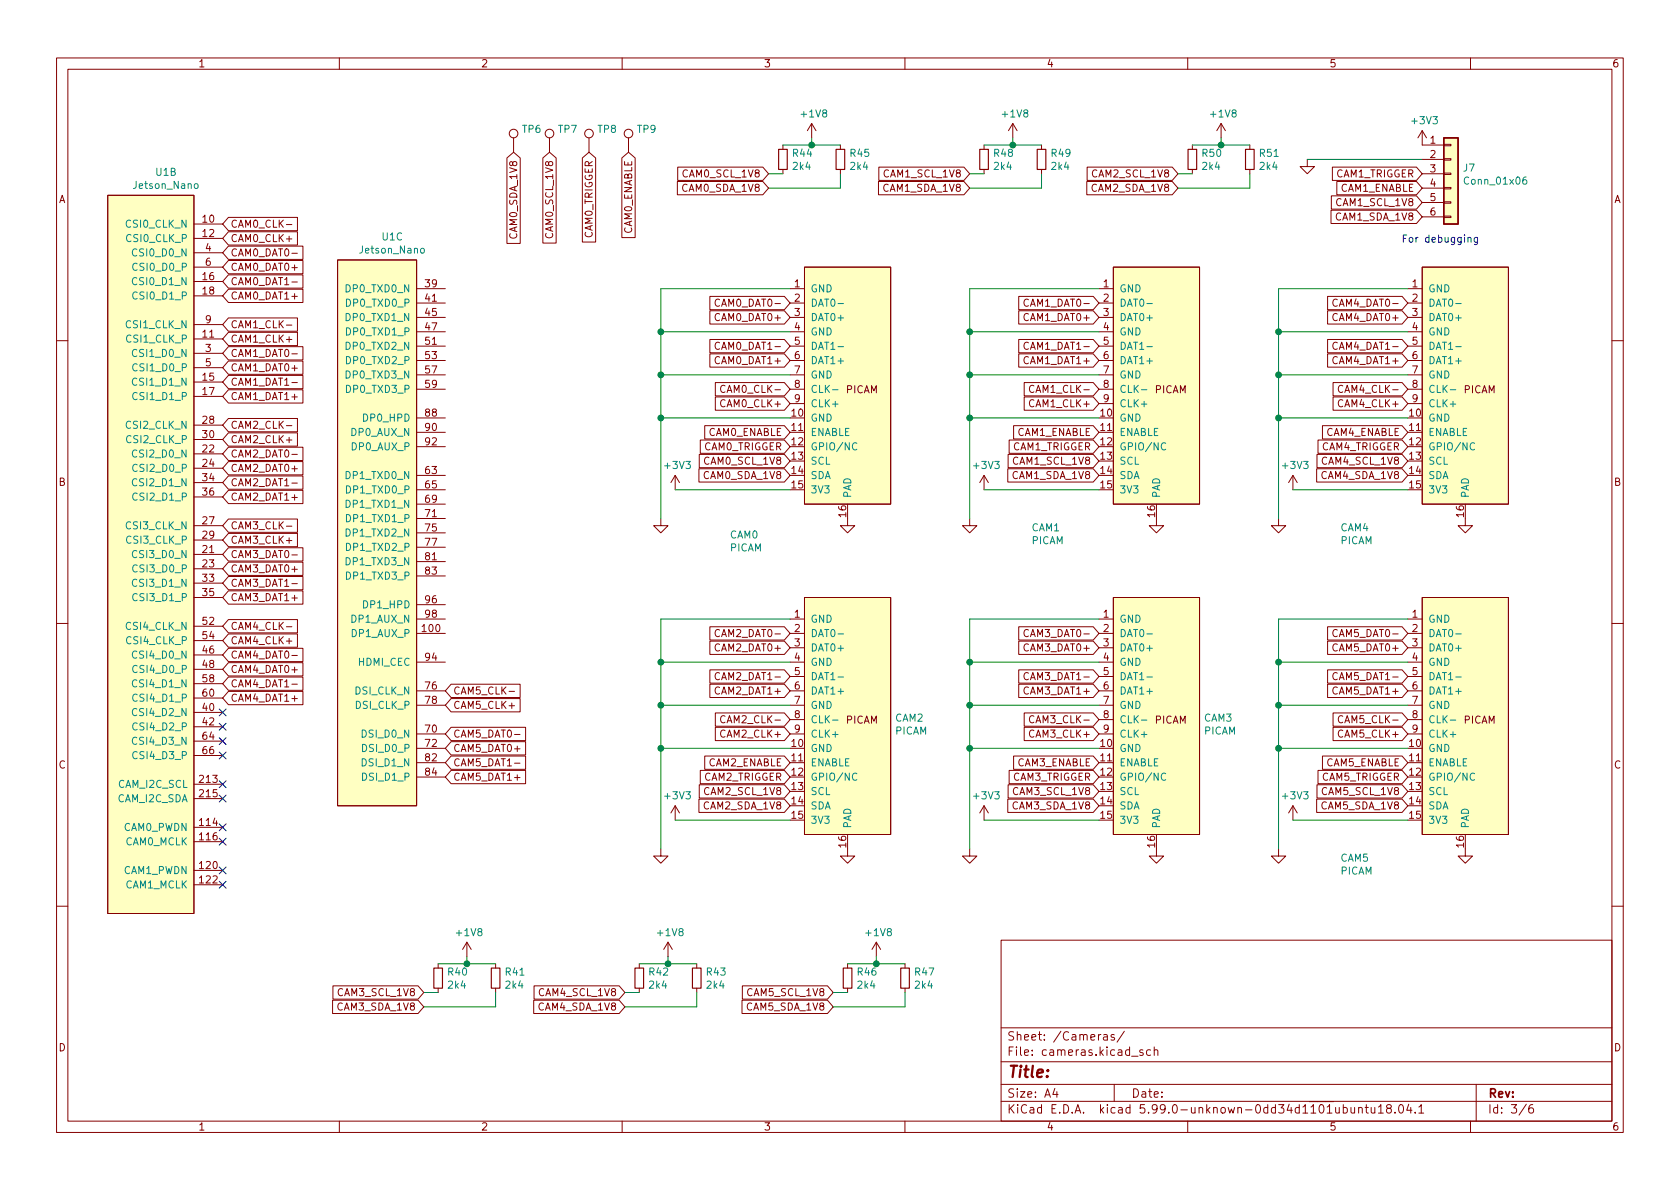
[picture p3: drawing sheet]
<svg xmlns="http://www.w3.org/2000/svg" width="297mm" height="210mm" viewBox="0 0 297 210" stroke-linecap="round" stroke-linejoin="round" font-family="sans-serif">
<g fill="none" stroke="#840000" stroke-width=".18">
<path d="M10 10.2h277v190.1h-277zM12 12.2h273v186.1h-273zM60 10.2v2M110 10.2v2M160 10.2v2M210 10.2v2M260 10.2v2M19 34.5h15.3v127h-15.3zM34.3 39.6h5.1M40.4 38.4h12.2v2.4h-12.2l-1-1.2zM50.6 39.7h1M89.6 27.9l1.2-1 1.2 1v15.1h-2.4z"/>
<path d="M90.8 24.4v2.5M96 27.9l1.2-1 1.1 1v15.1h-2.3zM97.2 24.4v2.5M103 27.9l1.1-1 1.2 1v14.9h-2.3zM104.1 24.4v2.5M109.9 27.9l1.2-1 1.2 1v14.1h-2.4zM111.1 24.4v2.5M119.8 32.1h15.1l1 1.2-1 1.1h-15.1zM119.8 29.6h15.1l1 1.1-1 1.2h-15.1zM138.4 25.6v.8M138.4 30v.7M143.5 21.8l-.8 1.3"/>
<path d="M143.5 21.8v2.6M143.5 21.8l.8 1.3M148.6 25.6v.8M148.6 30v.7M155.3 32.1h15.1l1 1.2-1 1.1h-15.1zM155.4 29.6h15l1 1.1-1 1.2h-15zM174 25.6v.8M174 30v.7M179.1 21.8l-.8 1.3M179.1 21.8v2.6M179.1 21.8l.7 1.3M184.1 25.6v.8"/>
<path d="M184.1 30v.7M192.2 32.1h15.1l1 1.2-1 1.1h-15.1zM192.2 29.6h15.1l1 1.1-1 1.2h-15.1zM210.8 25.6v.8M210.8 30v.7M215.9 21.8l-.8 1.3M215.9 21.8v2.6M215.9 21.8l.8 1.3M221 25.6v.8M221 30v.7M231.1 28.2v1.3h1.3l-1.3 1.2-1.2-1.2h1.2M235.3 37.2h15.1l1.1 1.1-1.1 1.2h-15.1z"/>
<path d="M235.4 34.6h15l1.1 1.2-1.1 1.2h-15zM235.6 29.6h14.8l1.1 1.1-1.1 1.2h-14.8zM236.4 32.1h14l1.1 1.2-1.1 1.1h-14zM251.5 23.1v2.5h3.8M251.5 28.2h3.8M251.5 30.7h3.8M251.5 33.3h3.8M251.5 35.8h3.8M251.5 38.3h3.8M251.5 23.1l-.8 1.3M251.5 23.1l.7 1.3M255.3 35.7h1.2v.2h-1.2z"/>
<path d="M255.3 38.2h1.2v.3h-1.2zM255.3 33.1h1.2v.3h-1.2zM255.3 28.1h1.2v.2h-1.2zM255.3 25.5h1.2v.3h-1.2zM255.3 30.6h1.2v.3h-1.2zM34.3 59.9h5.1M34.3 42.2h5.1M34.3 49.8h5.1M34.3 52.3h5.1M34.3 44.7h5.1M34.3 47.2h5.1M34.3 57.4h5.1"/>
<path d="M40.4 51.1h13.2v2.4h-13.2l-1-1.2zM40.4 56.2h12.2v2.4h-12.2l-1-1.2zM40.4 58.8h12.2v2.3h-12.2l-1-1.2zM40.4 48.6h13.2v2.4h-13.2l-1-1.2zM40.4 46.1h13.2v2.3h-13.2l-1-1.2zM40.4 43.5h13.2v2.4h-13.2l-1-1.2zM40.4 41h12.2v2.3h-12.2l-1-1.1zM50.6 57.5h1M51.6 49.9h1M51.6 44.8h1M59.7 46h14v96.5h-14zM73.7 51h5"/>
<path d="M73.7 53.6h5M73.7 56.1h5M73.7 58.7h5M125.5 52.4h13.2l1 1.2-1 1.2h-13.2zM125.5 55h13.2l1 1.1-1 1.2h-13.2zM127.2 53a.6 .6 0 0 0-.8 .4 .6 .6 0 0 0 .6 .8l.2-.2M139.7 51h2.5M139.7 53.6h2.5M139.7 56.1h2.5M139.7 58.7h2.5M142.2 47.2h15.3v41.9h-15.3zM180.1 55h13.2l1 1.1-1 1.2h-13.2z"/>
<path d="M180.1 52.4h13.2l1 1.2-1 1.2h-13.2zM181.8 53a.6 .6 0 0 0-.8 .4 .6 .6 0 0 0 .6 .8l.2-.2M194.3 51h2.5M194.3 53.6h2.5M194.3 56.1h2.5M194.3 58.7h2.5M196.8 47.2h15.3v41.9h-15.3zM234.7 52.4h13.2l1 1.2-1 1.2h-13.2zM234.7 55h13.2l1 1.1-1 1.2h-13.2zM236.4 53a.6 .6 0 0 0-.8 .4 .6 .6 0 0 0 .6 .8l.2-.2M248.9 51h2.6M248.9 53.6h2.6"/>
<path d="M248.9 56.1h2.6M248.9 58.7h2.6M251.5 47.2h15.2v41.9h-15.2zM10 60.2h2M34.3 67.6h5.1M34.3 70.1h5.1M34.3 75.2h5.1M34.3 62.5h5.1M34.3 77.7h5.1M34.3 65h5.1M40.4 79.1h13.2v2.3h-13.2l-1-1.1zM40.4 76.5h12.2v2.4h-12.2l-1-1.2z"/>
<path d="M40.4 61.3h13.2v2.4h-13.2l-1-1.2zM40.4 63.8h13.2v2.4h-13.2l-1-1.2zM40.4 74h12.2v2.4h-12.2l-1-1.2zM40.4 66.4h13.2v2.3h-13.2l-1-1.1zM40.4 68.9h13.2v2.4h-13.2l-1-1.2zM50.6 75.3h1M51.6 62.6h1M51.6 67.6h1M73.7 61.2h5M73.7 63.7h5M73.7 66.3h5M73.7 68.8h5"/>
<path d="M73.7 73.9h5M73.7 76.4h5M73.7 79h5M123.8 77.8h14.9l1 1.2-1 1.2h-14.9zM124.6 75.3h14.1l1 1.1-1 1.2h-14.1zM125.5 60h13.2l1 1.2-1 1.2h-13.2zM125.5 62.6h13.2l1 1.1-1 1.2h-13.2zM126.5 70.2h12.2l1 1.2-1 1.1h-12.2zM126.5 67.7h12.2l1 1.1-1 1.2h-12.2zM127.2 60.6a.6 .6 0 0 0-.8 .5 .6 .6 0 0 0 .6 .7l.2-.1M128.2 68.3a.6 .6 0 0 0-.8 .4 .6 .6 0 0 0 .5 .7l.3-.1M139.7 61.2h2.5"/>
<path d="M139.7 63.7h2.5M139.7 66.3h2.5M139.7 68.8h2.5M139.7 76.4h2.5M139.7 71.4h2.5M178.4 77.8h14.9l1 1.2-1 1.2h-14.9zM179.2 75.3h14.1l1 1.1-1 1.2h-14.1zM180.1 60h13.2l1 1.2-1 1.2h-13.2zM180.1 62.6h13.2l1 1.1-1 1.2h-13.2zM181.1 70.2h12.2l1 1.2-1 1.1h-12.2zM181.1 67.7h12.2l1 1.1-1 1.2h-12.2zM181.8 60.6a.6 .6 0 0 0-.8 .5 .6 .6 0 0 0 .6 .7l.2-.1"/>
<path d="M182.8 68.3a.6 .6 0 0 0-.8 .4 .6 .6 0 0 0 .6 .7l.2-.1M194.3 61.2h2.5M194.3 63.7h2.5M194.3 66.3h2.5M194.3 68.8h2.5M194.3 76.4h2.5M194.3 71.4h2.5M233 77.8h14.9l1 1.2-1 1.2h-14.9zM233.8 75.3h14.1l1 1.1-1 1.2h-14.1zM234.7 62.6h13.2l1 1.1-1 1.2h-13.2zM234.7 60h13.2l1 1.2-1 1.2h-13.2zM235.7 70.2h12.2l1 1.2-1 1.1h-12.2z"/>
<path d="M235.7 67.7h12.2l1 1.1-1 1.2h-12.2zM236.4 60.6a.6 .6 0 0 0-.8 .5 .6 .6 0 0 0 .6 .7l.2-.1M237.4 68.3a.6 .6 0 0 0-.8 .4 .6 .6 0 0 0 .6 .7l.2-.1M248.9 61.2h2.6M248.9 63.7h2.6M248.9 66.3h2.6M248.9 68.8h2.6M248.9 76.4h2.6M248.9 71.4h2.6M285 60.2h2M34.3 98h5.1M34.3 80.3h5.1"/>
<path d="M34.3 82.8h5.1M34.3 93h5.1M34.3 95.5h5.1M34.3 85.3h5.1M34.3 87.9h5.1M40.4 94.3h12.2v2.4h-12.2l-1-1.2zM40.4 91.8h12.2v2.3h-12.2l-1-1.1zM40.4 86.7h13.2v2.4h-13.2l-1-1.2zM40.4 84.2h13.2v2.3h-13.2l-1-1.2zM40.4 96.9h13.2v2.3h-13.2l-1-1.2zM40.4 99.4h13.2v2.4h-13.2l-1-1.2zM40.4 81.6h13.2v2.4h-13.2l-1-1.2z"/>
<path d="M50.6 93h1M51.6 85.4h1M51.6 98.1h1M51.6 80.3h1M73.7 84.1h5M73.7 86.6h5M73.7 89.1h5M73.7 91.7h5M73.7 94.2h5M73.7 96.8h5M73.7 99.3h5M116.8 91.7v1.3h1.3l-1.3 1.2-1.2-1.2h1.2"/>
<path d="M119.4 84.1v2.5M119.4 84.1l-.8 1.2M119.4 84.1l.7 1.2M123.6 82.9h15.1l1 1.2-1 1.1h-15.1zM123.6 80.4h15.1l1 1.1-1 1.2h-15.1zM149.9 91.7v1.3h1.2l-1.2 1.2-1.3-1.2h1.3M171.4 91.7v1.3h1.3l-1.3 1.2-1.2-1.2h1.2M174 84.1l-.8 1.2M174 84.1v2.5M174 84.1l.8 1.2M178.2 82.9h15.1l1 1.2-1 1.1h-15.1zM178.2 80.4h15.1l1 1.1-1 1.2h-15.1z"/>
<path d="M204.5 91.7v1.3h1.2l-1.2 1.2-1.3-1.2h1.3M226.1 91.7v1.3h1.2l-1.2 1.2-1.3-1.2h1.3M228.6 84.1v2.5M228.6 84.1l-.8 1.2M228.6 84.1l.8 1.2M232.8 82.9h15.1l1 1.2-1 1.1h-15.1zM232.9 80.4h15l1 1.1-1 1.2h-15zM259.1 91.7v1.3h1.2l-1.2 1.2-1.3-1.2h1.3M10 110.2h2M34.3 100.6h5.1M34.3 103.1h5.1M34.3 105.7h5.1"/>
<path d="M34.3 115.8h5.1M34.3 118.4h5.1M34.3 110.7h5.1M34.3 113.3h5.1M40.4 119.7h13.2v2.4h-13.2l-1-1.2zM40.4 117.2h13.2v2.3h-13.2l-1-1.1zM40.4 114.6h13.2v2.4h-13.2l-1-1.2zM40.4 112.1h12.2v2.4h-12.2l-1-1.2zM40.4 109.6h12.2v2.3h-12.2l-1-1.2zM40.4 104.5h13.2v2.3h-13.2l-1-1.1zM40.4 101.9h13.2v2.4h-13.2l-1-1.2zM50.6 110.8h1"/>
<path d="M51.6 115.9h1M51.6 103.2h1M73.7 112h5M73.7 101.8h5M73.7 117.1h5M73.7 106.9h5M73.7 109.5h5M125.5 118.5h13.2l1 1.1-1 1.2h-13.2zM125.5 113.4h13.2l1 1.1-1 1.2h-13.2zM125.5 110.8h13.2l1 1.2-1 1.2h-13.2zM127.2 119.1a.6 .6 0 0 0-.8 .4 .6 .6 0 0 0 .6 .7l.2-.1M127.2 111.4a.6 .6 0 0 0-.8 .5 .6 .6 0 0 0 .6 .7l.2-.1"/>
<path d="M139.7 112h2.5M139.7 117.1h2.5M139.7 109.5h2.5M139.7 114.5h2.5M139.7 119.6h2.5M142.2 105.7h15.3v41.9h-15.3zM180.1 118.5h13.2l1 1.1-1 1.2h-13.2zM180.1 113.4h13.2l1 1.1-1 1.2h-13.2zM180.1 110.8h13.2l1 1.2-1 1.2h-13.2zM181.8 119.1a.6 .6 0 0 0-.8 .4 .6 .6 0 0 0 .6 .7l.2-.1M181.8 111.4a.6 .6 0 0 0-.8 .5 .6 .6 0 0 0 .6 .7l.2-.1M194.3 112h2.5"/>
<path d="M194.3 117.1h2.5M194.3 109.5h2.5M194.3 114.5h2.5M194.3 119.6h2.5M196.8 105.7h15.3v41.9h-15.3zM234.7 110.8h13.2l1 1.2-1 1.2h-13.2zM234.7 113.4h13.2l1 1.1-1 1.2h-13.2zM234.7 118.5h13.2l1 1.1-1 1.2h-13.2zM236.4 111.4a.6 .6 0 0 0-.8 .5 .6 .6 0 0 0 .6 .7l.2-.1M236.4 119.1a.6 .6 0 0 0-.8 .4 .6 .6 0 0 0 .6 .7l.2-.1M248.9 112h2.6M248.9 117.1h2.6"/>
<path d="M248.9 109.5h2.6M248.9 114.5h2.6M248.9 119.6h2.6M251.5 105.7h15.2v41.9h-15.2zM285 110.2h2M34.3 138.7h5.1M34.3 126h5.1M34.3 128.5h5.1M34.3 120.9h5.1M34.3 123.4h5.1M34.3 131.1h5.1M34.3 133.6h5.1"/>
<path d="M40.4 122.3h13.2v2.3h-13.2l-1-1.2zM51.6 121h1M73.7 129.8h5M73.7 132.3h5M73.7 122.2h5M73.7 124.7h5M73.7 134.9h5M73.7 137.4h5M79.8 136.2h13.1v2.4h-13.1l-1.1-1.2zM79.8 133.7h13.1v2.3h-13.1l-1.1-1.1zM79.8 131.2h13.1v2.3h-13.1l-1.1-1.2zM79.8 128.6h13.1v2.4h-13.1l-1.1-1.2z"/>
<path d="M79.8 123.5h12.2v2.4h-12.2l-1.1-1.2zM79.8 121h12.2v2.3h-12.2l-1.1-1.1zM90 122.3h1M91 135h.9M91 129.9h.9M123.6 138.8h15.1l1 1.1-1 1.2h-15.1zM123.8 136.2h14.9l1 1.2-1 1.2h-14.9zM124.6 133.7h14.1l1 1.2-1 1.1h-14.1zM125.5 121h13.2l1 1.2-1 1.1h-13.2zM126.5 126.1h12.2l1 1.1-1 1.2h-12.2zM126.5 128.6h12.2l1 1.2-1 1.2h-12.2zM128.2 126.7a.6 .6 0 0 0-.8 .4 .6 .6 0 0 0 .5 .7l.3-.1"/>
<path d="M139.7 129.8h2.5M139.7 122.2h2.5M139.7 124.7h2.5M139.7 134.9h2.5M139.7 127.2h2.5M178.2 138.8h15.1l1 1.1-1 1.2h-15.1zM178.4 136.2h14.9l1 1.2-1 1.2h-14.9zM179.2 133.7h14.1l1 1.2-1 1.1h-14.1zM180.1 121h13.2l1 1.2-1 1.1h-13.2zM181.1 126.1h12.2l1 1.1-1 1.2h-12.2zM181.1 128.6h12.2l1 1.2-1 1.2h-12.2zM182.8 126.7a.6 .6 0 0 0-.8 .4 .6 .6 0 0 0 .6 .7l.2-.1"/>
<path d="M194.3 129.8h2.5M194.3 122.2h2.5M194.3 124.7h2.5M194.3 134.9h2.5M194.3 127.2h2.5M232.9 138.8h15l1 1.1-1 1.2h-15zM233 136.2h14.9l1 1.2-1 1.2h-14.9zM233.8 133.7h14.1l1 1.2-1 1.1h-14.1zM234.7 121h13.2l1 1.2-1 1.1h-13.2zM235.7 126.1h12.2l1 1.1-1 1.2h-12.2zM235.7 128.6h12.2l1 1.2-1 1.2h-12.2zM237.4 126.7a.6 .6 0 0 0-.8 .4 .6 .6 0 0 0 .6 .7l.2-.1"/>
<path d="M248.9 129.8h2.6M248.9 122.2h2.6M248.9 124.7h2.6M248.9 134.9h2.6M248.9 127.2h2.6M34.3 146.3h5.1M34.3 148.8h5.1M34.3 153.9h5.1M34.3 156.5h5.1M34.3 141.2h5.1M116.8 150.1v1.3h1.3l-1.3 1.2-1.2-1.2h1.2M119.4 142.5l-.8 1.3"/>
<path d="M119.4 142.5v2.5M119.4 142.5l.7 1.3M123.6 141.3h15.1l1 1.2-1 1.2h-15.1zM149.9 150.1v1.3h1.2l-1.2 1.2-1.3-1.2h1.3M171.4 150.1v1.3h1.3l-1.3 1.2-1.2-1.2h1.2M174 142.5v2.5M174 142.5l-.8 1.3M174 142.5l.8 1.3M178.2 141.3h15.1l1 1.2-1 1.2h-15.1zM204.5 150.1v1.3h1.2l-1.2 1.2-1.3-1.2h1.3M226.1 150.1v1.3h1.2l-1.2 1.2-1.3-1.2h1.3M228.6 142.5l-.8 1.3"/>
<path d="M228.6 142.5v2.5M228.6 142.5l.8 1.3M232.8 141.3h15.1l1 1.2-1 1.2h-15.1zM259.1 150.1v1.3h1.2l-1.2 1.2-1.3-1.2h1.3M10 160.2h2M58.8 176.9h15.1l1 1.1-1 1.2h-15.1zM58.9 174.3h15l1 1.2-1 1.2h-15zM77.5 170.4v.8M77.5 174.7v.8M82.5 166.6l-.7 1.3M82.5 166.6v2.6M82.5 166.6l.8 1.3"/>
<path d="M87.6 170.4v.8M87.6 174.7v.8M94.4 176.9h15.1l1 1.1-1 1.2h-15.1zM94.4 174.3h15.1l1 1.2-1 1.2h-15.1zM113 170.4v.8M113 174.7v.8M118.1 166.6l-.8 1.3M118.1 166.6v2.6M118.1 166.6l.8 1.3M123.2 170.4v.8M123.2 174.7v.8M131.2 176.9h15.1l1 1.1-1 1.2h-15.1z"/>
<path d="M131.3 174.3h15l1 1.2-1 1.2h-15zM149.9 170.4v.8M149.9 174.7v.8M154.9 166.6l-.7 1.3M154.9 166.6v2.6M154.9 166.6l.8 1.3M160 170.4v.8M160 174.7v.8M177 166.3h108v32h-108zM285 160.2h2M60 198.3v2M110 198.3v2"/>
<path d="M160 198.3v2M177 194.8h108M177 191.8h108M177 187.8h108M177 181.8h108M186.5 192.5l-.4 1h1M186.9 193v1M195.1 183h.6l.1 .9M195.8 183.3l-.5 .1a.29 .29 0 0 0-.2 .2 .29 .29 0 0 0 .2 .3h.5M197 191.8v3M197 183l-.4-.1-.2 .2 .1 .3 .5 .1v.4h-.6M198.8 182.4l-1.3 1.9"/>
<path d="M200.1 186.8h1.1M202.1 185.7l-.4-.1-.2 .2 .1 .3 .5 .1v.4h-.6M203.4 185.7l-.4-.1-.3 .3v.4l.2 .3h.5M204.1 185.8l.2-.2 .3 .1 .1 .9M204.1 185.1v1.5M210 198.3v2M237.5 195.9l.4-.1 .3 .3v.4l-.1 .3h-.6M238.9 195.8v1h.4l.2-.1M239.5 195.8v1M240.2 196l.2-.2 .4 .1 .1 .9M240.2 195.8v1M241.4 195.8h.5"/>
<path d="M241.6 195.3v1.3l.3 .2M242.4 195.8l.1 1h.4l.2-.1M243.1 195.8v1M243.7 195.8l.4-.5v1.5M243.7 196.8h.9M245.4 196l-.3-.3 .1-.2 .2-.2 .5 .1 .1 .2-.1 .2-.6 .2-.2 .3 .1 .4 .2 .1h.3l.3-.3-.1-.4-.2-.1M246.6 196.7v.1M247.5 195.4l.1-.1a.81 .81 0 0 1 .6 .7 .81 .81 0 0 1-.3 .8h-.1a.81 .81 0 0 1-.6-.6 .81 .81 0 0 1 .3-.8zM249.1 195.3l-.4 1h.9M249.4 195.8v1M250.2 196.7v.1M250.9 195.8l.4-.5v1.5"/>
<path d="M250.9 196.8h.8M260 198.3v2M261 191.8v6.5M269.9 195.3l-1.3 1.9M271 195.3a.6 .6 0 0 0-.7 .7v.5l.1 .3h.5l.2-.1 .1-.5-.2-.2-.4-.1-.3 .3"/>
<circle cx="90.8" cy="23.6" r=".76"/>
<circle cx="97.2" cy="23.6" r=".76"/>
<circle cx="104.1" cy="23.6" r=".76"/>
<circle cx="111.1" cy="23.6" r=".76"/>
</g>
<g fill="#ffffc2" stroke="#ffffc2" stroke-width=".18">
<path d="M19 34.5h15.3v127h-15.3z"/>
<path d="M59.7 46h14v96.5h-14z"/>
<path d="M142.2 105.7h15.3v41.9h-15.3z"/>
<path d="M251.5 105.7h15.2v41.9h-15.2z"/>
<path d="M196.8 47.2h15.3v41.9h-15.3z"/>
<path d="M255.3 24.4h2.5v15.2h-2.5z"/>
<path d="M196.8 105.7h15.3v41.9h-15.3z"/>
<path d="M142.2 47.2h15.3v41.9h-15.3z"/>
<path d="M251.5 47.2h15.2v41.9h-15.2z"/>
</g>
<g fill="none" stroke="#008484" stroke-width=".18">
<path d="M34.4 32.6l.2-.1 .4 .1v.5l-.1 .2h-.3l-.2-.1zM269.8 31.3l-.3 .1a.86 .86 0 0 0 0 1.2l.4-.1 .1-.5-.3-.2h-.2l-.3 .2M74.4 44l.2-.1 .4 .1v.5l-.1 .2-.3 .1-.2-.2zM148.2 53.7h.9M202.8 53.7h.9M257.4 53.7h1M147.2 68.9h1M148.2 61.3h.9M151.5 78.4a.6 .6 0 0 0-.8 .4 .6 .6 0 0 0 .6 .8l.2-.2M201.8 68.9h1M202.8 61.3h.9M206.1 78.4a.6 .6 0 0 0-.8 .4 .6 .6 0 0 0 .6 .8l.2-.2"/>
<path d="M256.4 68.9h1M257.4 61.3h1M260.7 78.4a.6 .6 0 0 0-.8 .4 .6 .6 0 0 0 .6 .8l.2-.2M148.2 112.1h.9M148.2 119.7h.9M202.8 112.1h.9M202.8 119.7h.9M257.4 112.1h1M257.4 119.7h1M147.2 127.3h1M151.5 136.8a.6 .6 0 0 0-.8 .5 .6 .6 0 0 0 .6 .7l.2-.1M201.8 127.3h1"/>
<path d="M206.1 136.8a.6 .6 0 0 0-.8 .5 .6 .6 0 0 0 .6 .7l.2-.1M256.4 127.3h1M260.7 136.8a.6 .6 0 0 0-.8 .5 .6 .6 0 0 0 .6 .7l.2-.1"/>
</g>
<path d="M137.7 26.4h1.5v3.6h-1.5zM147.8 26.4h1.6v3.6h-1.6zM173.2 26.4h1.6v3.6h-1.6zM183.4 26.4h1.5v3.6h-1.5zM210.1 26.4h1.5v3.6h-1.5zM220.2 26.4h1.5v3.6h-1.5zM76.7 171.2h1.5v3.5h-1.5zM86.9 171.2h1.5v3.5h-1.5zM112.3 171.2h1.5v3.5h-1.5zM122.4 171.2h1.6v3.5h-1.6zM149.1 171.2h1.5v3.5h-1.5zM159.3 171.2h1.5v3.5h-1.5z" fill="none" stroke="#840000" stroke-width=".2"/>
<path d="M255.3 24.4h2.5v15.2h-2.5z" fill="none" stroke="#840000" stroke-width=".25"/>
<path d="M248.1 42.2h.4M248.7 41.6h-.6v1.2M261.2 42v1l-.2 .3-.3-.1M261.2 42h-.3l-.3 .2 .2 .6h.4" fill="none" stroke="#0000c2" stroke-width=".18"/>
<g fill="none" stroke="#008400" stroke-width=".18">
<path d="M135.9 30.7h2.5M138.4 25.6h10.2M143.5 24.4v1.2M148.6 30.7v2.6h-12.7M171.4 30.7h2.6M174 25.6h10.1M179.1 24.4v1.2M184.1 30.7v2.6h-12.7M208.3 30.7h2.5M210.8 25.6h10.2M215.9 24.4v1.2M221 30.7v2.6h-12.7"/>
<path d="M231.1 28.2h20.4M116.8 58.7h22.9M139.7 51h-22.9v40.7M171.4 58.7h22.9M194.3 51h-22.9v40.7M226.1 58.7h22.8M248.9 51h-22.8v40.7M116.8 66.3h22.9M116.8 73.9h22.9M171.4 66.3h22.9M171.4 73.9h22.9M226.1 66.3h22.8"/>
<path d="M226.1 73.9h22.8M119.4 86.6h20.3M174 86.6h20.3M228.6 86.6h20.3M116.8 117.1h22.9M139.7 109.5h-22.9v40.6M171.4 117.1h22.9M194.3 109.5h-22.9v40.6M226.1 117.1h22.8M248.9 109.5h-22.8v40.6M116.8 132.3h22.9M116.8 124.7h22.9"/>
<path d="M171.4 132.3h22.9M171.4 124.7h22.9M226.1 132.3h22.8M226.1 124.7h22.8M119.4 145h20.3M174 145h20.3M228.6 145h20.3M74.9 175.5h2.6M77.5 170.4h10.1M82.5 169.2v1.2M87.6 175.5v2.5h-12.7M110.5 175.5h2.5"/>
<path d="M113 170.4h10.2M118.1 169.2v1.2M123.2 175.5v2.5h-12.7M147.3 175.5h2.6M149.9 170.4h10.1M154.9 169.2v1.2M160 175.5v2.5h-12.7"/>
</g>
<g fill="none" stroke="#000084" stroke-width=".18">
<path d="M38.8 125.4l1.2 1.2M38.8 127.9l1.2 1.2M38.8 130.4l1.2 1.3M38.8 138.1l1.2 1.2M38.8 133l1.2 1.2M40 125.4l-1.2 1.2M40 127.9l-1.2 1.2M40 130.4l-1.2 1.3M40 138.1l-1.2 1.2M40 133l-1.2 1.2M38.8 155.8l1.2 1.3M38.8 153.3l1.2 1.2"/>
<path d="M38.8 148.2l1.2 1.2M38.8 140.6l1.2 1.2M38.8 145.7l1.2 1.2M40 155.8l-1.2 1.3M40 153.3l-1.2 1.2M40 148.2l-1.2 1.2M40 140.6l-1.2 1.2M40 145.7l-1.2 1.2"/>
</g>
<g fill="#008400" stroke="#008400" stroke-width=".18">
<circle cx="143.5" cy="25.6" r=".51"/>
<circle cx="118.1" cy="170.4" r=".51"/>
<circle cx="82.6" cy="170.4" r=".51"/>
<circle cx="116.8" cy="117.1" r=".51"/>
<circle cx="116.8" cy="124.7" r=".51"/>
<circle cx="116.8" cy="132.3" r=".51"/>
<circle cx="154.9" cy="170.4" r=".51"/>
<circle cx="116.8" cy="58.7" r=".51"/>
<circle cx="116.8" cy="66.3" r=".51"/>
<circle cx="116.8" cy="73.9" r=".51"/>
<circle cx="171.5" cy="58.7" r=".51"/>
<circle cx="179.1" cy="25.6" r=".51"/>
<circle cx="171.5" cy="124.7" r=".51"/>
<circle cx="171.5" cy="132.3" r=".51"/>
<circle cx="171.5" cy="117.1" r=".51"/>
<circle cx="226.1" cy="117.1" r=".51"/>
<circle cx="226.1" cy="124.7" r=".51"/>
<circle cx="226.1" cy="132.3" r=".51"/>
<circle cx="171.5" cy="66.3" r=".51"/>
<circle cx="171.5" cy="73.9" r=".51"/>
<circle cx="226.1" cy="66.3" r=".51"/>
<circle cx="226.1" cy="73.9" r=".51"/>
<circle cx="226.1" cy="58.7" r=".51"/>
<circle cx="215.9" cy="25.6" r=".51"/>
</g>
<text font-size="2.8" fill="#840000" x="178" y="190.6">Title:</text>
<g font-size="2.1" fill="#840000">
<text x="178" y="184">Sheet: /Cameras/</text>
<text x="178" y="186.7">File: cameras.kicad_sch</text>
<text x="178" y="196.9">KiCad E.D.A. kicad 5.99.0-unknown-0dd34d1101ubuntu18.04.1</text>
<text x="178" y="194.1">Size: A4</text>
<text x="200" y="194.1">Date:</text>
<text x="263" y="194.1">Rev:</text>
<text x="263" y="196.9">Id: 3/6</text>
</g>
<g font-size="1.8" fill="#840000">
<text x="35" y="11.9">1</text>
<text x="85" y="11.9">2</text>
<text x="135" y="11.9">3</text>
<text x="185" y="11.9">4</text>
<text x="235" y="11.9">5</text>
<text x="285" y="11.9">6</text>
<text x="252.9" y="25.4">1</text>
<text x="252.9" y="27.9">2</text>
<text x="10.3" y="35.9">A</text>
<text x="120.7" y="33.9">CAM0_SDA_1V8</text>
<text x="120.9" y="31.4">CAM0_SCL_1V8</text>
<text x="156.3" y="33.9">CAM1_SDA_1V8</text>
<text x="156.5" y="31.4">CAM1_SCL_1V8</text>
<text x="193.1" y="33.9">CAM2_SDA_1V8</text>
<text x="193.3" y="31.4">CAM2_SCL_1V8</text>
<text x="236.1" y="31.4">CAM1_TRIGGER</text>
<text x="236.9" y="33.9">CAM1_ENABLE</text>
<text x="252.9" y="30.5">3</text>
<text x="252.9" y="33">4</text>
<text x="252.9" y="35.6">5</text>
<text x="285.3" y="35.9">A</text>
<text x="35.8" y="39.4">10</text>
<text x="35.8" y="41.9">12</text>
<text x="40.7" y="40.3">CAM0_CLK-</text>
<text x="97.8" y="41.9" transform="rotate(-90 97.8 41.9)">CAM0_SCL_1V8</text>
<text x="111.8" y="41.5" transform="rotate(-90 111.8 41.5)">CAM0_ENABLE</text>
<text x="236.3" y="39">CAM1_SDA_1V8</text>
<text x="236.5" y="36.4">CAM1_SCL_1V8</text>
<text x="252.9" y="38.1">6</text>
<text x="36.3" y="44.4">4</text>
<text x="36.3" y="47">6</text>
<text x="40.7" y="47.9">CAM0_DAT0+</text>
<text x="40.7" y="45.3">CAM0_DAT0-</text>
<text x="40.7" y="42.8">CAM0_CLK+</text>
<text x="91.4" y="42.1" transform="rotate(-90 91.4 42.1)">CAM0_SDA_1V8</text>
<text x="104.8" y="42.3" transform="rotate(-90 104.8 42.3)">CAM0_TRIGGER</text>
<text x="35.8" y="49.5">16</text>
<text x="35.8" y="52.1">18</text>
<text x="40.7" y="53">CAM0_DAT1+</text>
<text x="40.7" y="50.4">CAM0_DAT1-</text>
<text x="75.2" y="50.8">39</text>
<text x="75.2" y="53.3">41</text>
<text x="140.5" y="50.8">1</text>
<text x="140.5" y="53.3">2</text>
<text x="195.1" y="50.8">1</text>
<text x="195.1" y="53.3">2</text>
<text x="249.7" y="50.8">1</text>
<text x="249.7" y="53.3">2</text>
<text x="35.8" y="59.7">11</text>
<text x="36.3" y="57.1">9</text>
<text x="40.7" y="58">CAM1_CLK-</text>
<text x="75.2" y="55.9">45</text>
<text x="75.2" y="58.4">47</text>
<text x="126.7" y="56.8">CAM0_DAT0+</text>
<text x="127.2" y="54.2">CAM0_DAT0-</text>
<text x="140.5" y="55.9">3</text>
<text x="140.5" y="58.4">4</text>
<text x="181.3" y="56.8">CAM1_DAT0+</text>
<text x="181.8" y="54.2">CAM1_DAT0-</text>
<text x="195.1" y="55.9">3</text>
<text x="195.1" y="58.4">4</text>
<text x="235.9" y="56.8">CAM4_DAT0+</text>
<text x="236.4" y="54.2">CAM4_DAT0-</text>
<text x="249.7" y="55.9">3</text>
<text x="249.7" y="58.4">4</text>
<text x="36.3" y="62.2">3</text>
<text x="36.3" y="64.8">5</text>
<text x="40.7" y="60.6">CAM1_CLK+</text>
<text x="40.7" y="63.1">CAM1_DAT0-</text>
<text x="40.7" y="65.7">CAM1_DAT0+</text>
<text x="75.2" y="61">51</text>
<text x="75.2" y="63.5">53</text>
<text x="126.7" y="64.4">CAM0_DAT1+</text>
<text x="127.2" y="61.8">CAM0_DAT1-</text>
<text x="140.5" y="61">5</text>
<text x="140.5" y="63.5">6</text>
<text x="181.3" y="64.4">CAM1_DAT1+</text>
<text x="181.8" y="61.8">CAM1_DAT1-</text>
<text x="195.1" y="61">5</text>
<text x="195.1" y="63.5">6</text>
<text x="235.9" y="64.4">CAM4_DAT1+</text>
<text x="236.4" y="61.8">CAM4_DAT1-</text>
<text x="249.7" y="61">5</text>
<text x="249.7" y="63.5">6</text>
<text x="35.8" y="67.3">15</text>
<text x="35.8" y="69.8">17</text>
<text x="40.7" y="68.2">CAM1_DAT1-</text>
<text x="40.7" y="70.7">CAM1_DAT1+</text>
<text x="75.2" y="66">57</text>
<text x="75.2" y="68.6">59</text>
<text x="128.1" y="69.5">CAM0_CLK-</text>
<text x="140.5" y="66">7</text>
<text x="140.5" y="68.6">8</text>
<text x="140.5" y="71.1">9</text>
<text x="149.6" y="69.5">PICAM</text>
<text x="182.8" y="69.5">CAM1_CLK-</text>
<text x="195.1" y="66">7</text>
<text x="195.1" y="68.6">8</text>
<text x="195.1" y="71.1">9</text>
<text x="204.2" y="69.5">PICAM</text>
<text x="237.4" y="69.5">CAM4_CLK-</text>
<text x="249.7" y="66">7</text>
<text x="249.7" y="68.6">8</text>
<text x="249.7" y="71.1">9</text>
<text x="258.8" y="69.5">PICAM</text>
<text x="35.8" y="74.9">28</text>
<text x="35.8" y="77.5">30</text>
<text x="40.7" y="75.8">CAM2_CLK-</text>
<text x="75.2" y="73.7">88</text>
<text x="75.2" y="76.2">90</text>
<text x="125.1" y="77.1">CAM0_ENABLE</text>
<text x="127.7" y="72">CAM0_CLK+</text>
<text x="140" y="73.7">10</text>
<text x="140" y="76.2">11</text>
<text x="179.7" y="77.1">CAM1_ENABLE</text>
<text x="182.3" y="72">CAM1_CLK+</text>
<text x="194.6" y="73.7">10</text>
<text x="194.6" y="76.2">11</text>
<text x="234.3" y="77.1">CAM4_ENABLE</text>
<text x="236.9" y="72">CAM4_CLK+</text>
<text x="249.2" y="73.7">10</text>
<text x="249.2" y="76.2">11</text>
<text x="35.8" y="80">22</text>
<text x="35.8" y="82.5">24</text>
<text x="40.7" y="80.9">CAM2_DAT0-</text>
<text x="40.7" y="78.4">CAM2_CLK+</text>
<text x="40.7" y="83.4">CAM2_DAT0+</text>
<text x="75.2" y="83.8">63</text>
<text x="75.2" y="78.7">92</text>
<text x="124.3" y="79.6">CAM0_TRIGGER</text>
<text x="124.7" y="82.2">CAM0_SCL_1V8</text>
<text x="140" y="78.7">12</text>
<text x="140" y="81.3">13</text>
<text x="140" y="83.8">14</text>
<text x="178.9" y="79.6">CAM1_TRIGGER</text>
<text x="179.3" y="82.2">CAM1_SCL_1V8</text>
<text x="194.6" y="78.7">12</text>
<text x="194.6" y="81.3">13</text>
<text x="194.6" y="83.8">14</text>
<text x="233.5" y="79.6">CAM4_TRIGGER</text>
<text x="233.9" y="82.2">CAM4_SCL_1V8</text>
<text x="249.2" y="78.7">12</text>
<text x="249.2" y="81.3">13</text>
<text x="249.2" y="83.8">14</text>
<text x="10.3" y="85.9">B</text>
<text x="35.8" y="85.1">34</text>
<text x="35.8" y="87.6">36</text>
<text x="40.7" y="88.5">CAM2_DAT1+</text>
<text x="40.7" y="86">CAM2_DAT1-</text>
<text x="75.2" y="86.4">65</text>
<text x="75.2" y="88.9">69</text>
<text x="124.5" y="84.7">CAM0_SDA_1V8</text>
<text x="140" y="86.4">15</text>
<text x="179.1" y="84.7">CAM1_SDA_1V8</text>
<text x="194.6" y="86.4">15</text>
<text x="233.7" y="84.7">CAM4_SDA_1V8</text>
<text x="249.2" y="86.4">15</text>
<text x="285.3" y="85.9">B</text>
<text x="35.8" y="92.7">27</text>
<text x="35.8" y="95.2">29</text>
<text x="40.7" y="93.6">CAM3_CLK-</text>
<text x="75.2" y="91.4">71</text>
<text x="75.2" y="94">75</text>
<text x="149.6" y="91.4" transform="rotate(-90 149.6 91.4)">16</text>
<text x="204.2" y="91.4" transform="rotate(-90 204.2 91.4)">16</text>
<text x="258.8" y="91.4" transform="rotate(-90 258.8 91.4)">16</text>
<text x="35.8" y="97.8">21</text>
<text x="35.8" y="100.3">23</text>
<text x="40.7" y="96.1">CAM3_CLK+</text>
<text x="40.7" y="98.7">CAM3_DAT0-</text>
<text x="40.7" y="101.2">CAM3_DAT0+</text>
<text x="75.2" y="96.5">77</text>
<text x="75.2" y="99.1">81</text>
<text x="75.2" y="101.6">83</text>
<text x="35.8" y="102.9">33</text>
<text x="35.8" y="105.4">35</text>
<text x="40.7" y="106.3">CAM3_DAT1+</text>
<text x="40.7" y="103.8">CAM3_DAT1-</text>
<text x="75.2" y="106.7">96</text>
<text x="35.8" y="110.5">52</text>
<text x="35.8" y="113">54</text>
<text x="40.7" y="113.9">CAM4_CLK+</text>
<text x="40.7" y="111.4">CAM4_CLK-</text>
<text x="74.7" y="111.8">100</text>
<text x="75.2" y="109.2">98</text>
<text x="127.2" y="112.6">CAM2_DAT0-</text>
<text x="140.5" y="109.2">1</text>
<text x="140.5" y="111.8">2</text>
<text x="181.8" y="112.6">CAM3_DAT0-</text>
<text x="195.1" y="109.2">1</text>
<text x="195.1" y="111.8">2</text>
<text x="236.4" y="112.6">CAM5_DAT0-</text>
<text x="249.7" y="109.2">1</text>
<text x="249.7" y="111.8">2</text>
<text x="35.8" y="115.6">46</text>
<text x="35.8" y="118.1">48</text>
<text x="40.7" y="119">CAM4_DAT0+</text>
<text x="40.7" y="116.5">CAM4_DAT0-</text>
<text x="75.2" y="116.8">94</text>
<text x="126.7" y="115.2">CAM2_DAT0+</text>
<text x="140.5" y="114.3">3</text>
<text x="140.5" y="116.8">4</text>
<text x="140.5" y="119.4">5</text>
<text x="181.3" y="115.2">CAM3_DAT0+</text>
<text x="195.1" y="114.3">3</text>
<text x="195.1" y="116.8">4</text>
<text x="195.1" y="119.4">5</text>
<text x="235.9" y="115.2">CAM5_DAT0+</text>
<text x="249.7" y="114.3">3</text>
<text x="249.7" y="116.8">4</text>
<text x="249.7" y="119.4">5</text>
<text x="35.8" y="125.7">40</text>
<text x="35.8" y="120.6">58</text>
<text x="35.8" y="123.2">60</text>
<text x="40.7" y="121.5">CAM4_DAT1-</text>
<text x="40.7" y="124.1">CAM4_DAT1+</text>
<text x="75.2" y="121.9">76</text>
<text x="75.2" y="124.5">78</text>
<text x="80.1" y="125.3">CAM5_CLK+</text>
<text x="80.1" y="122.8">CAM5_CLK-</text>
<text x="126.7" y="122.8">CAM2_DAT1+</text>
<text x="127.2" y="120.3">CAM2_DAT1-</text>
<text x="140.5" y="121.9">6</text>
<text x="140.5" y="124.5">7</text>
<text x="181.3" y="122.8">CAM3_DAT1+</text>
<text x="181.8" y="120.3">CAM3_DAT1-</text>
<text x="195.1" y="121.9">6</text>
<text x="195.1" y="124.5">7</text>
<text x="235.9" y="122.8">CAM5_DAT1+</text>
<text x="236.4" y="120.3">CAM5_DAT1-</text>
<text x="249.7" y="121.9">6</text>
<text x="249.7" y="124.5">7</text>
<text x="35.8" y="128.3">42</text>
<text x="35.8" y="130.8">64</text>
<text x="75.2" y="129.5">70</text>
<text x="80.1" y="130.4">CAM5_DAT0-</text>
<text x="127.7" y="130.4">CAM2_CLK+</text>
<text x="128.1" y="127.9">CAM2_CLK-</text>
<text x="140.5" y="127">8</text>
<text x="140.5" y="129.5">9</text>
<text x="149.6" y="128">PICAM</text>
<text x="182.3" y="130.4">CAM3_CLK+</text>
<text x="182.8" y="127.9">CAM3_CLK-</text>
<text x="195.1" y="127">8</text>
<text x="195.1" y="129.5">9</text>
<text x="204.2" y="128">PICAM</text>
<text x="236.9" y="130.4">CAM5_CLK+</text>
<text x="237.4" y="127.9">CAM5_CLK-</text>
<text x="249.7" y="127">8</text>
<text x="249.7" y="129.5">9</text>
<text x="258.8" y="128">PICAM</text>
<text x="10.3" y="135.9">C</text>
<text x="35.8" y="133.3">66</text>
<text x="75.2" y="132.1">72</text>
<text x="75.2" y="134.6">82</text>
<text x="75.2" y="137.2">84</text>
<text x="80.1" y="135.5">CAM5_DAT1-</text>
<text x="80.1" y="133">CAM5_DAT0+</text>
<text x="125.1" y="135.5">CAM2_ENABLE</text>
<text x="140" y="132.1">10</text>
<text x="140" y="134.6">11</text>
<text x="140" y="137.2">12</text>
<text x="179.7" y="135.5">CAM3_ENABLE</text>
<text x="194.6" y="132.1">10</text>
<text x="194.6" y="134.6">11</text>
<text x="194.6" y="137.2">12</text>
<text x="234.3" y="135.5">CAM5_ENABLE</text>
<text x="249.2" y="132.1">10</text>
<text x="249.2" y="134.6">11</text>
<text x="249.2" y="137.2">12</text>
<text x="285.3" y="135.9">C</text>
<text x="35.4" y="138.4">213</text>
<text x="35.4" y="141">215</text>
<text x="80.1" y="138">CAM5_DAT1+</text>
<text x="124.3" y="138">CAM2_TRIGGER</text>
<text x="124.5" y="143.1">CAM2_SDA_1V8</text>
<text x="124.7" y="140.6">CAM2_SCL_1V8</text>
<text x="140" y="139.7">13</text>
<text x="140" y="142.2">14</text>
<text x="178.9" y="138">CAM3_TRIGGER</text>
<text x="179.1" y="143.1">CAM3_SDA_1V8</text>
<text x="179.3" y="140.6">CAM3_SCL_1V8</text>
<text x="194.6" y="139.7">13</text>
<text x="194.6" y="142.2">14</text>
<text x="233.5" y="138">CAM5_TRIGGER</text>
<text x="233.7" y="143.1">CAM5_SDA_1V8</text>
<text x="233.9" y="140.6">CAM5_SCL_1V8</text>
<text x="249.2" y="139.7">13</text>
<text x="249.2" y="142.2">14</text>
<text x="35.4" y="146">114</text>
<text x="35.4" y="148.6">116</text>
<text x="140" y="144.8">15</text>
<text x="149.6" y="149.8" transform="rotate(-90 149.6 149.8)">16</text>
<text x="194.6" y="144.8">15</text>
<text x="204.2" y="149.8" transform="rotate(-90 204.2 149.8)">16</text>
<text x="249.2" y="144.8">15</text>
<text x="258.8" y="149.8" transform="rotate(-90 258.8 149.8)">16</text>
<text x="35.4" y="153.7">120</text>
<text x="35.4" y="156.2">122</text>
<text x="59.7" y="178.7">CAM3_SDA_1V8</text>
<text x="59.9" y="176.1">CAM3_SCL_1V8</text>
<text x="95.3" y="178.7">CAM4_SDA_1V8</text>
<text x="95.5" y="176.1">CAM4_SCL_1V8</text>
<text x="132.1" y="178.7">CAM5_SDA_1V8</text>
<text x="132.3" y="176.1">CAM5_SCL_1V8</text>
<text x="10.3" y="185.9">D</text>
<text x="285.3" y="185.9">D</text>
<text x="35" y="199.9">1</text>
<text x="85" y="199.9">2</text>
<text x="135" y="199.9">3</text>
<text x="185" y="199.9">4</text>
<text x="235" y="199.9">5</text>
<text x="285" y="199.9">6</text>
</g>
<g font-size="1.8" fill="#008484">
<text x="92.4" y="23.5">TP6</text>
<text x="98.7" y="23.5">TP7</text>
<text x="105.7" y="23.5">TP8</text>
<text x="112.7" y="23.5">TP9</text>
<text x="141.8" y="20.8">+1V8</text>
<text x="177.3" y="20.8">+1V8</text>
<text x="214.2" y="20.8">+1V8</text>
<text x="249.8" y="22">+3V3</text>
<text x="140.2" y="27.7">R44</text>
<text x="150.4" y="27.7">R45</text>
<text x="175.8" y="27.7">R48</text>
<text x="186" y="27.7">R49</text>
<text x="212.6" y="27.7">R50</text>
<text x="222.8" y="27.7">R51</text>
<text x="23.8" y="33.4">Jetson_Nano</text>
<text x="27.6" y="31.1">U1B</text>
<text x="140.3" y="30">2k4</text>
<text x="150.4" y="30">2k4</text>
<text x="175.8" y="30">2k4</text>
<text x="186" y="30">2k4</text>
<text x="212.6" y="30">2k4</text>
<text x="222.8" y="30">2k4</text>
<text x="258.8" y="30.3">J7</text>
<text x="259.2" y="32.6">Conn_01x06</text>
<text x="22.5" y="40.3">CSI0_CLK_N</text>
<text x="22.6" y="42.8">CSI0_CLK_P</text>
<text x="23.8" y="45.3">CSI0_D0_N</text>
<text x="23.9" y="47.9">CSI0_D0_P</text>
<text x="63.8" y="44.8">Jetson_Nano</text>
<text x="67.6" y="42.5">U1C</text>
<text x="23.8" y="50.4">CSI0_D1_N</text>
<text x="23.9" y="53">CSI0_D1_P</text>
<text x="61.4" y="51.7">DP0_TXD0_N</text>
<text x="143.3" y="51.7">GND</text>
<text x="197.9" y="51.7">GND</text>
<text x="252.5" y="51.7">GND</text>
<text x="22.5" y="58">CSI1_CLK_N</text>
<text x="61.4" y="56.8">DP0_TXD1_N</text>
<text x="61.5" y="54.2">DP0_TXD0_P</text>
<text x="61.5" y="59.3">DP0_TXD1_P</text>
<text x="143.3" y="54.2">DAT0-</text>
<text x="143.3" y="56.8">DAT0+</text>
<text x="143.3" y="59.3">GND</text>
<text x="197.9" y="54.2">DAT0-</text>
<text x="197.9" y="56.8">DAT0+</text>
<text x="197.9" y="59.3">GND</text>
<text x="252.5" y="54.2">DAT0-</text>
<text x="252.5" y="56.8">DAT0+</text>
<text x="252.5" y="59.3">GND</text>
<text x="22.6" y="60.6">CSI1_CLK_P</text>
<text x="23.8" y="63.1">CSI1_D0_N</text>
<text x="23.9" y="65.7">CSI1_D0_P</text>
<text x="61.4" y="61.8">DP0_TXD2_N</text>
<text x="61.5" y="64.4">DP0_TXD2_P</text>
<text x="143.3" y="61.8">DAT1-</text>
<text x="143.3" y="64.4">DAT1+</text>
<text x="197.9" y="61.8">DAT1-</text>
<text x="197.9" y="64.4">DAT1+</text>
<text x="252.5" y="61.8">DAT1-</text>
<text x="252.5" y="64.4">DAT1+</text>
<text x="23.8" y="68.2">CSI1_D1_N</text>
<text x="23.9" y="70.7">CSI1_D1_P</text>
<text x="61.4" y="66.9">DP0_TXD3_N</text>
<text x="61.5" y="69.5">DP0_TXD3_P</text>
<text x="143.3" y="66.9">GND</text>
<text x="143.3" y="69.5">CLK-</text>
<text x="197.9" y="66.9">GND</text>
<text x="197.9" y="69.5">CLK-</text>
<text x="252.5" y="66.9">GND</text>
<text x="252.5" y="69.5">CLK-</text>
<text x="22.5" y="75.8">CSI2_CLK_N</text>
<text x="62.2" y="77.1">DP0_AUX_N</text>
<text x="64.5" y="74.5">DP0_HPD</text>
<text x="143.3" y="74.5">GND</text>
<text x="143.3" y="77.1">ENABLE</text>
<text x="143.3" y="72">CLK+</text>
<text x="197.9" y="74.5">GND</text>
<text x="197.9" y="77.1">ENABLE</text>
<text x="197.9" y="72">CLK+</text>
<text x="252.5" y="74.5">GND</text>
<text x="252.5" y="77.1">ENABLE</text>
<text x="252.5" y="72">CLK+</text>
<text x="22.6" y="78.4">CSI2_CLK_P</text>
<text x="23.8" y="80.9">CSI2_D0_N</text>
<text x="23.9" y="83.4">CSI2_D0_P</text>
<text x="62.3" y="79.6">DP0_AUX_P</text>
<text x="117.7" y="82.9">+3V3</text>
<text x="143.3" y="79.6">GPIO/NC</text>
<text x="143.3" y="82.2">SCL</text>
<text x="172.3" y="82.9">+3V3</text>
<text x="197.9" y="79.6">GPIO/NC</text>
<text x="197.9" y="82.2">SCL</text>
<text x="226.9" y="82.9">+3V3</text>
<text x="252.5" y="79.6">GPIO/NC</text>
<text x="252.5" y="82.2">SCL</text>
<text x="23.8" y="86">CSI2_D1_N</text>
<text x="23.9" y="88.5">CSI2_D1_P</text>
<text x="61.4" y="84.7">DP1_TXD0_N</text>
<text x="61.4" y="89.8">DP1_TXD1_N</text>
<text x="61.5" y="87.2">DP1_TXD0_P</text>
<text x="143.3" y="84.7">SDA</text>
<text x="143.3" y="87.2">3V3</text>
<text x="150.5" y="88.1" transform="rotate(-90 150.5 88.1)">PAD</text>
<text x="197.9" y="84.7">SDA</text>
<text x="197.9" y="87.2">3V3</text>
<text x="205.1" y="88.1" transform="rotate(-90 205.1 88.1)">PAD</text>
<text x="252.5" y="84.7">SDA</text>
<text x="252.5" y="87.2">3V3</text>
<text x="259.7" y="88.1" transform="rotate(-90 259.7 88.1)">PAD</text>
<text x="22.5" y="93.6">CSI3_CLK_N</text>
<text x="61.4" y="94.9">DP1_TXD2_N</text>
<text x="61.5" y="92.3">DP1_TXD1_P</text>
<text x="129.1" y="95.2">CAM0</text>
<text x="182.4" y="93.9">CAM1</text>
<text x="237" y="93.9">CAM4</text>
<text x="22.6" y="96.1">CSI3_CLK_P</text>
<text x="23.8" y="98.7">CSI3_D0_N</text>
<text x="23.9" y="101.2">CSI3_D0_P</text>
<text x="61.4" y="99.9">DP1_TXD3_N</text>
<text x="61.5" y="97.4">DP1_TXD2_P</text>
<text x="129.1" y="97.5">PICAM</text>
<text x="182.4" y="96.2">PICAM</text>
<text x="237" y="96.2">PICAM</text>
<text x="23.8" y="103.8">CSI3_D1_N</text>
<text x="23.9" y="106.3">CSI3_D1_P</text>
<text x="61.5" y="102.5">DP1_TXD3_P</text>
<text x="64.5" y="107.6">DP1_HPD</text>
<text x="22.5" y="111.4">CSI4_CLK_N</text>
<text x="22.6" y="113.9">CSI4_CLK_P</text>
<text x="62.2" y="110.1">DP1_AUX_N</text>
<text x="62.3" y="112.6">DP1_AUX_P</text>
<text x="143.3" y="110.1">GND</text>
<text x="143.3" y="112.6">DAT0-</text>
<text x="197.9" y="110.1">GND</text>
<text x="197.9" y="112.6">DAT0-</text>
<text x="252.5" y="110.1">GND</text>
<text x="252.5" y="112.6">DAT0-</text>
<text x="23.8" y="116.5">CSI4_D0_N</text>
<text x="23.9" y="119">CSI4_D0_P</text>
<text x="63.4" y="117.7">HDMI_CEC</text>
<text x="143.3" y="115.2">DAT0+</text>
<text x="143.3" y="117.7">GND</text>
<text x="197.9" y="115.2">DAT0+</text>
<text x="197.9" y="117.7">GND</text>
<text x="252.5" y="115.2">DAT0+</text>
<text x="252.5" y="117.7">GND</text>
<text x="23.8" y="121.5">CSI4_D1_N</text>
<text x="23.9" y="124.1">CSI4_D1_P</text>
<text x="62.8" y="122.8">DSI_CLK_N</text>
<text x="62.9" y="125.3">DSI_CLK_P</text>
<text x="143.3" y="120.3">DAT1-</text>
<text x="143.3" y="122.8">DAT1+</text>
<text x="143.3" y="125.3">GND</text>
<text x="197.9" y="120.3">DAT1-</text>
<text x="197.9" y="122.8">DAT1+</text>
<text x="197.9" y="125.3">GND</text>
<text x="252.5" y="120.3">DAT1-</text>
<text x="252.5" y="122.8">DAT1+</text>
<text x="252.5" y="125.3">GND</text>
<text x="23.8" y="126.6">CSI4_D2_N</text>
<text x="23.8" y="131.7">CSI4_D3_N</text>
<text x="23.9" y="129.2">CSI4_D2_P</text>
<text x="64.2" y="130.4">DSI_D0_N</text>
<text x="143.3" y="127.9">CLK-</text>
<text x="143.3" y="130.4">CLK+</text>
<text x="158.3" y="129.9">PICAM</text>
<text x="158.3" y="127.6">CAM2</text>
<text x="197.9" y="127.9">CLK-</text>
<text x="197.9" y="130.4">CLK+</text>
<text x="212.9" y="129.9">PICAM</text>
<text x="212.9" y="127.6">CAM3</text>
<text x="252.5" y="127.9">CLK-</text>
<text x="252.5" y="130.4">CLK+</text>
<text x="23.9" y="134.2">CSI4_D3_P</text>
<text x="64.2" y="135.5">DSI_D1_N</text>
<text x="64.3" y="133">DSI_D0_P</text>
<text x="143.3" y="133">GND</text>
<text x="143.3" y="135.5">ENABLE</text>
<text x="197.9" y="133">GND</text>
<text x="197.9" y="135.5">ENABLE</text>
<text x="252.5" y="133">GND</text>
<text x="252.5" y="135.5">ENABLE</text>
<text x="20.8" y="141.9">CAM_I2C_SDA</text>
<text x="21" y="139.3">CAM_I2C_SCL</text>
<text x="64.3" y="138">DSI_D1_P</text>
<text x="117.7" y="141.3">+3V3</text>
<text x="143.3" y="138">GPIO/NC</text>
<text x="143.3" y="140.6">SCL</text>
<text x="143.3" y="143.1">SDA</text>
<text x="172.3" y="141.3">+3V3</text>
<text x="197.9" y="138">GPIO/NC</text>
<text x="197.9" y="140.6">SCL</text>
<text x="197.9" y="143.1">SDA</text>
<text x="226.9" y="141.3">+3V3</text>
<text x="252.5" y="138">GPIO/NC</text>
<text x="252.5" y="140.6">SCL</text>
<text x="252.5" y="143.1">SDA</text>
<text x="21.9" y="146.9">CAM0_PWDN</text>
<text x="22.2" y="149.5">CAM0_MCLK</text>
<text x="143.3" y="145.7">3V3</text>
<text x="150.5" y="146.6" transform="rotate(-90 150.5 146.6)">PAD</text>
<text x="197.9" y="145.7">3V3</text>
<text x="205.1" y="146.6" transform="rotate(-90 205.1 146.6)">PAD</text>
<text x="252.5" y="145.7">3V3</text>
<text x="259.7" y="146.6" transform="rotate(-90 259.7 146.6)">PAD</text>
<text x="21.9" y="154.6">CAM1_PWDN</text>
<text x="237" y="154.6">PICAM</text>
<text x="237" y="152.4">CAM5</text>
<text x="22.2" y="157.1">CAM1_MCLK</text>
<text x="80.8" y="165.5">+1V8</text>
<text x="116.4" y="165.5">+1V8</text>
<text x="153.2" y="165.5">+1V8</text>
<text x="79.3" y="172.5">R40</text>
<text x="89.4" y="172.5">R41</text>
<text x="114.8" y="172.5">R42</text>
<text x="125" y="172.5">R43</text>
<text x="151.7" y="172.5">R46</text>
<text x="161.8" y="172.5">R47</text>
<text x="79.3" y="174.8">2k4</text>
<text x="89.5" y="174.8">2k4</text>
<text x="114.9" y="174.8">2k4</text>
<text x="125" y="174.8">2k4</text>
<text x="151.7" y="174.8">2k4</text>
<text x="161.8" y="174.8">2k4</text>
</g>
<text font-size="1.8" fill="#0000c2" x="249.2" y="42.9">For debugging</text>
</svg>
